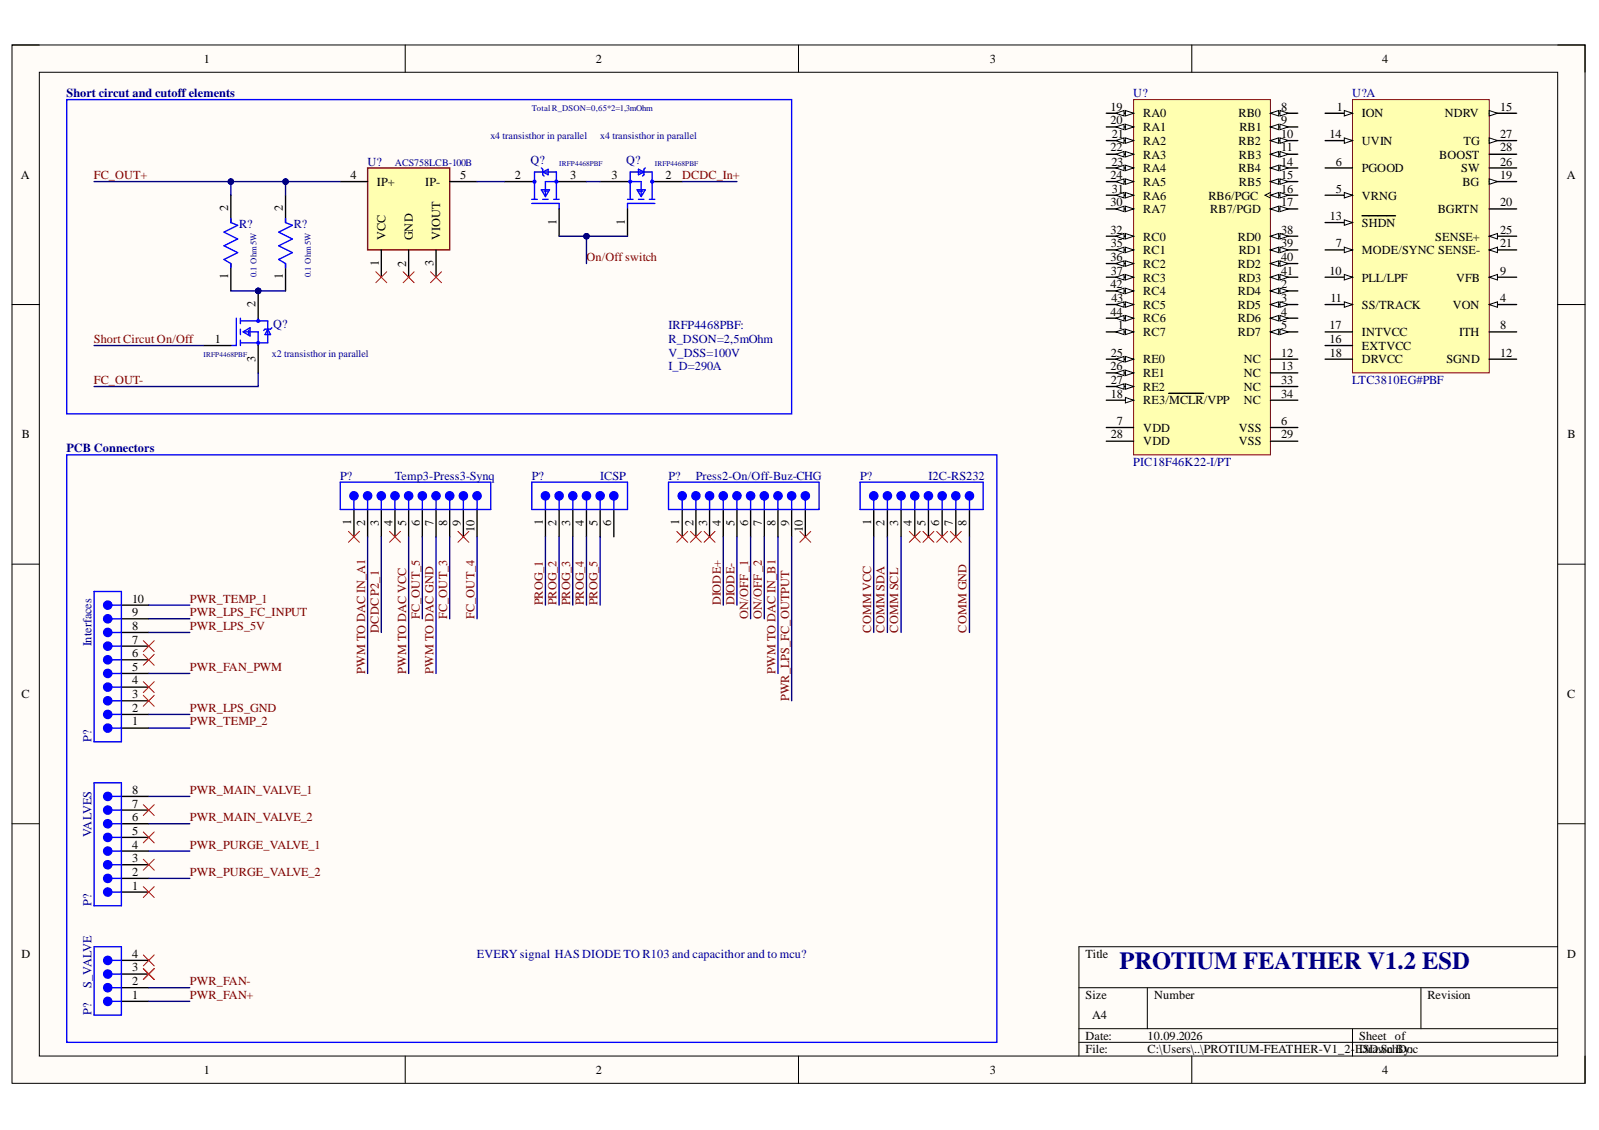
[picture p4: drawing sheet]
<svg xmlns="http://www.w3.org/2000/svg" width="297mm" height="210mm" viewBox="0 0 297 210" stroke-linecap="round" stroke-linejoin="round" font-family="sans-serif">
<path d="M2.2 8.4h292.2v192.8h-292.2z" fill-rule="evenodd" fill="#fffcf8"/>
<path d="M2.2 8.4h292.2v192.8h-292.2z" fill="none" stroke="#000" stroke-width=".19"/>
<path d="M7.3 13.4h282.1v182.8h-282.1z" fill-rule="evenodd" fill="#fffcf8"/>
<g fill="none" stroke="#000" stroke-width=".19">
<path d="M2.2 8.3h5.1M7.3 13.4h282.1v182.8h-282.1zM75.3 8.3v5.1M148.3 8.3v5.1M221.4 8.4v5M289.4 8.4h5v5M2.2 56.6h5.1M289.4 56.6h5M2.2 104.8h5.1M289.4 104.8h5M2.2 153h5.1M289.4 153h5"/>
<path d="M289.4 175.9h-89v20.3M75.3 196.2v5M148.3 196.2v5M200.4 183.5h89M200.4 191.1h89M200.4 193.6h89M213.1 183.5v7.6M221.4 196.2v5M251.2 191.1v5.1M264 183.5v7.6M294.4 196.2v5"/>
</g>
<path d="M42.9 36.3v5M53 36.3v5M93.7 33.7h5.1M103.9 33.7h5M111.5 33.7h5.1M116.6 38.8v5.1M121.7 33.7h5M37.8 64.2h5.1" fill="none" stroke="#000" stroke-width=".25"/>
<g fill="none" stroke="#00f" stroke-width=".25">
<path d="M12.4 18.5h134.7v58.4h-134.7zM98.8 37.8h5.1M98.8 37h1M98.8 33.7h.5M99.3 37v-5h4.1v5M100.6 35.3h1.5l-.8 1.2zM100.6 31.2l.2 .2v1.1l.3 .2M100.8 32l1-.6v1.1zM101.1 35.5h.7M103.9 33.7h-2.6v2.6M116.6 37h1M116.6 33.7h2.5v2.6"/>
<path d="M117.1 37v-5h4v5M118.3 35.3h1.6l-.8 1.2zM118.6 37h1M118.6 35.5h.8M118.6 31.4l1 .6-1 .5zM119.9 31.2l-.3 .2v1.1l-.2 .2M120.6 37h1.1M121.1 33.7h.6M121.7 37.8h-5.1v1M42.9 40.6v.7l1.3 .6-2.6 1.2 2.6 1.3-2.6 1.3 2.6 1.2M43.9 59.1v5.1h-1M44.7 59.1v1"/>
<path d="M44.7 59.6h3.3M49.7 59.6v4.1M53 40.6v.7l1.3 .6-2.5 1.2 2.5 1.3-2.5 1.3 2.5 1.2M44.7 61.1v1.1M44.7 63.2v1M44.7 63.7h3.3M45.2 61.6l1.2-.7v1.5zM45.4 61.6h2.6v2.6M46.2 61.4v.8M49.2 62.2l.5-1.1 .6 1.1M50.5 60.9l-.2 .2h-1.1l-.2 .3"/>
<circle cx="99.3" cy="33.7" r=".25"/>
<circle cx="103.4" cy="33.7" r=".25"/>
<circle cx="117.1" cy="33.7" r=".25"/>
<circle cx="121.1" cy="33.7" r=".25"/>
</g>
<path d="M68.3 31.2h15.2v15.2h-15.2z" fill-rule="evenodd" fill="#ffffb0"/>
<path d="M68.3 31.2h15.2v15.2h-15.2z" fill="none" stroke="#800000" stroke-width=".25"/>
<path d="M63.2 33.7h5.1M83.5 33.7h5.1M70.8 46.4v5.1M75.9 46.4v5.1M81 46.4v5.1" fill="none" stroke="#000" stroke-width=".25"/>
<path d="M251.2 18.5h25.5v50.8h-25.5z" fill-rule="evenodd" fill="#ffffb0"/>
<path d="M251.2 18.5h25.5v50.8h-25.5z" fill="none" stroke="#800000" stroke-width=".19"/>
<path d="M246.2 21h5" fill="none" stroke="#000" stroke-width=".25"/>
<path d="M249.7 20.5l1.5 .5-1.5 .5z" fill="#f8fcff"/>
<path d="M249.7 20.5l1.5 .5-1.5 .5z" fill="none" stroke="#000" stroke-width=".19"/>
<path d="M276.7 56.6h5" fill="none" stroke="#000" stroke-width=".25"/>
<path d="M276.7 56.6l1.5-.5v1z" fill="#f8fcff"/>
<path d="M276.7 56.6l1.5-.5v1z" fill="none" stroke="#000" stroke-width=".19"/>
<path d="M246.2 36.3h5" fill="none" stroke="#000" stroke-width=".25"/>
<path d="M249.7 35.8l1.5 .5-1.5 .5z" fill="#f8fcff"/>
<path d="M249.7 35.8l1.5 .5-1.5 .5z" fill="none" stroke="#000" stroke-width=".19"/>
<path d="M246.2 31.2h5M246.2 46.4h5" fill="none" stroke="#000" stroke-width=".25"/>
<path d="M249.7 45.9l1.5 .5-1.5 .5z" fill="#f8fcff"/>
<path d="M249.7 45.9l1.5 .5-1.5 .5z" fill="none" stroke="#000" stroke-width=".19"/>
<path d="M276.7 51.5h5M276.7 61.7h5" fill="none" stroke="#000" stroke-width=".25"/>
<path d="M276.7 51.5l1.5-.5v1z" fill="#f8fcff"/>
<path d="M276.7 51.5l1.5-.5v1z" fill="none" stroke="#000" stroke-width=".19"/>
<path d="M246.2 51.5h5" fill="none" stroke="#000" stroke-width=".25"/>
<path d="M249.7 51l1.5 .5-1.5 .5z" fill="#f8fcff"/>
<path d="M249.7 51l1.5 .5-1.5 .5z" fill="none" stroke="#000" stroke-width=".19"/>
<path d="M246.2 56.6h5" fill="none" stroke="#000" stroke-width=".25"/>
<path d="M249.7 56.1l1.5 .5-1.5 .5z" fill="#f8fcff"/>
<path d="M249.7 56.1l1.5 .5-1.5 .5z" fill="none" stroke="#000" stroke-width=".19"/>
<path d="M246.2 41.3h5M276.7 66.7h5" fill="none" stroke="#000" stroke-width=".25"/>
<path d="M249.7 40.8l1.5 .5-1.5 .6z" fill="#f8fcff"/>
<path d="M249.7 40.8l1.5 .5-1.5 .6z" fill="none" stroke="#000" stroke-width=".19"/>
<path d="M246.2 26.1h5M253 40.1h6.2" fill="none" stroke="#000" stroke-width=".25"/>
<path d="M249.7 25.6l1.5 .5-1.5 .5z" fill="#f8fcff"/>
<path d="M249.7 25.6l1.5 .5-1.5 .5z" fill="none" stroke="#000" stroke-width=".19"/>
<path d="M276.7 21h5" fill="none" stroke="#000" stroke-width=".25"/>
<path d="M276.7 20.5l1.5 .5-1.5 .5z" fill="#f8fcff"/>
<path d="M276.7 20.5l1.5 .5-1.5 .5z" fill="none" stroke="#000" stroke-width=".19"/>
<path d="M276.7 33.7h5M246.2 64.2h5M246.2 61.7h5M246.2 66.7h5" fill="none" stroke="#000" stroke-width=".25"/>
<path d="M276.7 33.2l1.5 .5-1.5 .5z" fill="#f8fcff"/>
<path d="M276.7 33.2l1.5 .5-1.5 .5z" fill="none" stroke="#000" stroke-width=".19"/>
<path d="M276.7 38.8h5M276.7 46.4h5" fill="none" stroke="#000" stroke-width=".25"/>
<path d="M276.7 46.4l1.5-.5v1z" fill="#f8fcff"/>
<path d="M276.7 46.4l1.5-.5v1z" fill="none" stroke="#000" stroke-width=".19"/>
<path d="M276.7 43.9h5" fill="none" stroke="#000" stroke-width=".25"/>
<path d="M276.7 43.9l1.5-.5v1z" fill="#f8fcff"/>
<path d="M276.7 43.9l1.5-.5v1z" fill="none" stroke="#000" stroke-width=".19"/>
<path d="M276.7 31.2h5M276.7 26.1h5" fill="none" stroke="#000" stroke-width=".25"/>
<path d="M276.7 25.6l1.5 .5-1.5 .5z" fill="#f8fcff"/>
<path d="M276.7 25.6l1.5 .5-1.5 .5z" fill="none" stroke="#000" stroke-width=".19"/>
<path d="M276.7 28.7h5" fill="none" stroke="#000" stroke-width=".25"/>
<path d="M210.6 18.5h25.4v66h-25.4z" fill-rule="evenodd" fill="#ffffb0"/>
<path d="M210.6 18.5h25.4v66h-25.4z" fill="none" stroke="#800000" stroke-width=".19"/>
<path d="M205.5 61.7h5.1" fill="none" stroke="#000" stroke-width=".25"/>
<path d="M209.1 61.1l1.5 .6-1.5 .5z" fill="#f8fcff"/>
<path d="M209.1 61.1l1.5 .6-1.5 .5z" fill="none" stroke="#000" stroke-width=".19"/>
<path d="M207.3 61.7l1.5-.6v1.1z" fill="#f8fcff"/>
<path d="M207.3 61.7l1.5-.6v1.1z" fill="none" stroke="#000" stroke-width=".19"/>
<path d="M236 54h5.1" fill="none" stroke="#000" stroke-width=".25"/>
<path d="M236 54l1.5-.5v1z" fill="#f8fcff"/>
<path d="M236 54l1.5-.5v1z" fill="none" stroke="#000" stroke-width=".19"/>
<path d="M237.8 53.5l1.5 .5-1.5 .5z" fill="#f8fcff"/>
<path d="M237.8 53.5l1.5 .5-1.5 .5z" fill="none" stroke="#000" stroke-width=".19"/>
<path d="M236 56.6h5.1M236 59.1h5.1M236 61.7h5.1" fill="none" stroke="#000" stroke-width=".25"/>
<path d="M236 61.7l1.5-.6v1.1z" fill="#f8fcff"/>
<path d="M236 61.7l1.5-.6v1.1z" fill="none" stroke="#000" stroke-width=".19"/>
<path d="M237.8 61.1l1.5 .6-1.5 .5z" fill="#f8fcff"/>
<path d="M237.8 61.1l1.5 .6-1.5 .5z" fill="none" stroke="#000" stroke-width=".19"/>
<path d="M236 21h5.1M236 23.6h5.1M205.5 79.4h5.1M236 79.4h5.1" fill="none" stroke="#000" stroke-width=".25"/>
<path d="M236 23.6l1.5-.5v1z" fill="#f8fcff"/>
<path d="M236 23.6l1.5-.5v1z" fill="none" stroke="#000" stroke-width=".19"/>
<path d="M237.8 23.1l1.5 .5-1.5 .5z" fill="#f8fcff"/>
<path d="M237.8 23.1l1.5 .5-1.5 .5z" fill="none" stroke="#000" stroke-width=".19"/>
<path d="M236 26.1h5.1" fill="none" stroke="#000" stroke-width=".25"/>
<path d="M236 26.1l1.5-.5v1z" fill="#f8fcff"/>
<path d="M236 26.1l1.5-.5v1z" fill="none" stroke="#000" stroke-width=".19"/>
<path d="M237.8 25.6l1.5 .5-1.5 .5z" fill="#f8fcff"/>
<path d="M237.8 25.6l1.5 .5-1.5 .5z" fill="none" stroke="#000" stroke-width=".19"/>
<path d="M236 28.7h5.1" fill="none" stroke="#000" stroke-width=".25"/>
<path d="M236 28.7l1.5-.6v1.1z" fill="#f8fcff"/>
<path d="M236 28.7l1.5-.6v1.1z" fill="none" stroke="#000" stroke-width=".19"/>
<path d="M237.8 28.1l1.5 .6-1.5 .5z" fill="#f8fcff"/>
<path d="M237.8 28.1l1.5 .6-1.5 .5z" fill="none" stroke="#000" stroke-width=".19"/>
<path d="M236 31.2h5.1M236 66.7h5.1M236 69.3h5.1" fill="none" stroke="#000" stroke-width=".25"/>
<path d="M236 31.2l1.5-.5v1z" fill="#f8fcff"/>
<path d="M236 31.2l1.5-.5v1z" fill="none" stroke="#000" stroke-width=".19"/>
<path d="M237.8 30.7l1.5 .5-1.5 .5z" fill="#f8fcff"/>
<path d="M237.8 30.7l1.5 .5-1.5 .5z" fill="none" stroke="#000" stroke-width=".19"/>
<path d="M236 33.7h5.1" fill="none" stroke="#000" stroke-width=".25"/>
<path d="M236 33.7l1.5-.5v1z" fill="#f8fcff"/>
<path d="M236 33.7l1.5-.5v1z" fill="none" stroke="#000" stroke-width=".19"/>
<path d="M237.8 33.2l1.5 .5-1.5 .5z" fill="#f8fcff"/>
<path d="M237.8 33.2l1.5 .5-1.5 .5z" fill="none" stroke="#000" stroke-width=".19"/>
<path d="M236 36.3h5.1" fill="none" stroke="#000" stroke-width=".25"/>
<path d="M236 36.3l1.5-.5v1z" fill="#f8fcff"/>
<path d="M236 36.3l1.5-.5v1z" fill="none" stroke="#000" stroke-width=".19"/>
<path d="M237.8 35.8l1.5 .5-1.5 .5z" fill="#f8fcff"/>
<path d="M236 35.8l-1 .5 1 .5M237.8 35.8l1.5 .5-1.5 .5z" fill="none" stroke="#000" stroke-width=".19"/>
<path d="M236 38.8h5.1" fill="none" stroke="#000" stroke-width=".25"/>
<path d="M236 38.8l1.5-.5v1z" fill="#f8fcff"/>
<path d="M236 38.8l1.5-.5v1z" fill="none" stroke="#000" stroke-width=".19"/>
<path d="M237.8 38.3l1.5 .5-1.5 .5z" fill="#f8fcff"/>
<path d="M237.8 38.3l1.5 .5-1.5 .5z" fill="none" stroke="#000" stroke-width=".19"/>
<path d="M205.5 74.3h5.1" fill="none" stroke="#000" stroke-width=".25"/>
<path d="M209.1 73.8l1.5 .5-1.5 .6z" fill="#f8fcff"/>
<path d="M209.1 73.8l1.5 .5-1.5 .6z" fill="none" stroke="#000" stroke-width=".19"/>
<path d="M205.5 21h5.1M217.1 73.1h6.5" fill="none" stroke="#000" stroke-width=".25"/>
<path d="M209.1 20.5l1.5 .5-1.5 .5z" fill="#f8fcff"/>
<path d="M209.1 20.5l1.5 .5-1.5 .5z" fill="none" stroke="#000" stroke-width=".19"/>
<path d="M207.3 21l1.5-.5v1z" fill="#f8fcff"/>
<path d="M207.3 21l1.5-.5v1z" fill="none" stroke="#000" stroke-width=".19"/>
<path d="M205.5 23.6h5.1" fill="none" stroke="#000" stroke-width=".25"/>
<path d="M209.1 23.1l1.5 .5-1.5 .5z" fill="#f8fcff"/>
<path d="M209.1 23.1l1.5 .5-1.5 .5z" fill="none" stroke="#000" stroke-width=".19"/>
<path d="M207.3 23.6l1.5-.5v1z" fill="#f8fcff"/>
<path d="M207.3 23.6l1.5-.5v1z" fill="none" stroke="#000" stroke-width=".19"/>
<path d="M205.5 26.1h5.1" fill="none" stroke="#000" stroke-width=".25"/>
<path d="M209.1 25.6l1.5 .5-1.5 .5z" fill="#f8fcff"/>
<path d="M209.1 25.6l1.5 .5-1.5 .5z" fill="none" stroke="#000" stroke-width=".19"/>
<path d="M207.3 26.1l1.5-.5v1z" fill="#f8fcff"/>
<path d="M207.3 26.1l1.5-.5v1z" fill="none" stroke="#000" stroke-width=".19"/>
<path d="M205.5 28.7h5.1" fill="none" stroke="#000" stroke-width=".25"/>
<path d="M209.1 28.1l1.5 .6-1.5 .5z" fill="#f8fcff"/>
<path d="M209.1 28.1l1.5 .6-1.5 .5z" fill="none" stroke="#000" stroke-width=".19"/>
<path d="M207.3 28.7l1.5-.6v1.1z" fill="#f8fcff"/>
<path d="M207.3 28.7l1.5-.6v1.1z" fill="none" stroke="#000" stroke-width=".19"/>
<path d="M205.5 31.2h5.1" fill="none" stroke="#000" stroke-width=".25"/>
<path d="M209.1 30.7l1.5 .5-1.5 .5z" fill="#f8fcff"/>
<path d="M209.1 30.7l1.5 .5-1.5 .5z" fill="none" stroke="#000" stroke-width=".19"/>
<path d="M207.3 31.2l1.5-.5v1z" fill="#f8fcff"/>
<path d="M207.3 31.2l1.5-.5v1z" fill="none" stroke="#000" stroke-width=".19"/>
<path d="M205.5 33.7h5.1" fill="none" stroke="#000" stroke-width=".25"/>
<path d="M209.1 33.2l1.5 .5-1.5 .5z" fill="#f8fcff"/>
<path d="M209.1 33.2l1.5 .5-1.5 .5z" fill="none" stroke="#000" stroke-width=".19"/>
<path d="M207.3 33.7l1.5-.5v1z" fill="#f8fcff"/>
<path d="M207.3 33.7l1.5-.5v1z" fill="none" stroke="#000" stroke-width=".19"/>
<path d="M205.5 66.7h5.1" fill="none" stroke="#000" stroke-width=".25"/>
<path d="M209.1 66.2l1.5 .5-1.5 .5z" fill="#f8fcff"/>
<path d="M209.1 66.2l1.5 .5-1.5 .5z" fill="none" stroke="#000" stroke-width=".19"/>
<path d="M207.3 66.7l1.5-.5v1z" fill="#f8fcff"/>
<path d="M207.3 66.7l1.5-.5v1z" fill="none" stroke="#000" stroke-width=".19"/>
<path d="M205.5 69.3h5.1" fill="none" stroke="#000" stroke-width=".25"/>
<path d="M209.1 68.8l1.5 .5-1.5 .5z" fill="#f8fcff"/>
<path d="M209.1 68.8l1.5 .5-1.5 .5z" fill="none" stroke="#000" stroke-width=".19"/>
<path d="M207.3 69.3l1.5-.5v1z" fill="#f8fcff"/>
<path d="M207.3 69.3l1.5-.5v1z" fill="none" stroke="#000" stroke-width=".19"/>
<path d="M205.5 71.8h5.1" fill="none" stroke="#000" stroke-width=".25"/>
<path d="M209.1 71.3l1.5 .5-1.5 .5z" fill="#f8fcff"/>
<path d="M209.1 71.3l1.5 .5-1.5 .5z" fill="none" stroke="#000" stroke-width=".19"/>
<path d="M207.3 71.8l1.5-.5v1z" fill="#f8fcff"/>
<path d="M207.3 71.8l1.5-.5v1z" fill="none" stroke="#000" stroke-width=".19"/>
<path d="M205.5 38.8h5.1M205.5 82h5.1M236 82h5.1" fill="none" stroke="#000" stroke-width=".25"/>
<path d="M209.1 38.3l1.5 .5-1.5 .5z" fill="#f8fcff"/>
<path d="M209.1 38.3l1.5 .5-1.5 .5z" fill="none" stroke="#000" stroke-width=".19"/>
<path d="M207.3 38.8l1.5-.5v1z" fill="#f8fcff"/>
<path d="M207.3 38.8l1.5-.5v1z" fill="none" stroke="#000" stroke-width=".19"/>
<path d="M205.5 36.3h5.1" fill="none" stroke="#000" stroke-width=".25"/>
<path d="M209.1 35.8l1.5 .5-1.5 .5z" fill="#f8fcff"/>
<path d="M209.1 35.8l1.5 .5-1.5 .5z" fill="none" stroke="#000" stroke-width=".19"/>
<path d="M207.3 36.3l1.5-.5v1z" fill="#f8fcff"/>
<path d="M207.3 36.3l1.5-.5v1z" fill="none" stroke="#000" stroke-width=".19"/>
<path d="M205.5 43.9h5.1" fill="none" stroke="#000" stroke-width=".25"/>
<path d="M209.1 43.4l1.5 .5-1.5 .5z" fill="#f8fcff"/>
<path d="M209.1 43.4l1.5 .5-1.5 .5z" fill="none" stroke="#000" stroke-width=".19"/>
<path d="M207.3 43.9l1.5-.5v1z" fill="#f8fcff"/>
<path d="M207.3 43.9l1.5-.5v1z" fill="none" stroke="#000" stroke-width=".19"/>
<path d="M205.5 46.4h5.1M236 71.8h5.1M236 74.3h5.1" fill="none" stroke="#000" stroke-width=".25"/>
<path d="M209.1 45.9l1.5 .5-1.5 .5z" fill="#f8fcff"/>
<path d="M209.1 45.9l1.5 .5-1.5 .5z" fill="none" stroke="#000" stroke-width=".19"/>
<path d="M207.3 46.4l1.5-.5v1z" fill="#f8fcff"/>
<path d="M207.3 46.4l1.5-.5v1z" fill="none" stroke="#000" stroke-width=".19"/>
<path d="M205.5 49h5.1" fill="none" stroke="#000" stroke-width=".25"/>
<path d="M209.1 48.5l1.5 .5-1.5 .5z" fill="#f8fcff"/>
<path d="M209.1 48.5l1.5 .5-1.5 .5z" fill="none" stroke="#000" stroke-width=".19"/>
<path d="M207.3 49l1.5-.5v1z" fill="#f8fcff"/>
<path d="M207.3 49l1.5-.5v1z" fill="none" stroke="#000" stroke-width=".19"/>
<path d="M205.5 51.5h5.1" fill="none" stroke="#000" stroke-width=".25"/>
<path d="M209.1 51l1.5 .5-1.5 .5z" fill="#f8fcff"/>
<path d="M209.1 51l1.5 .5-1.5 .5z" fill="none" stroke="#000" stroke-width=".19"/>
<path d="M207.3 51.5l1.5-.5v1z" fill="#f8fcff"/>
<path d="M207.3 51.5l1.5-.5v1z" fill="none" stroke="#000" stroke-width=".19"/>
<path d="M236 43.9h5.1" fill="none" stroke="#000" stroke-width=".25"/>
<path d="M236 43.9l1.5-.5v1z" fill="#f8fcff"/>
<path d="M236 43.9l1.5-.5v1z" fill="none" stroke="#000" stroke-width=".19"/>
<path d="M237.8 43.4l1.5 .5-1.5 .5z" fill="#f8fcff"/>
<path d="M237.8 43.4l1.5 .5-1.5 .5z" fill="none" stroke="#000" stroke-width=".19"/>
<path d="M236 46.4h5.1" fill="none" stroke="#000" stroke-width=".25"/>
<path d="M236 46.4l1.5-.5v1z" fill="#f8fcff"/>
<path d="M236 46.4l1.5-.5v1z" fill="none" stroke="#000" stroke-width=".19"/>
<path d="M237.8 45.9l1.5 .5-1.5 .5z" fill="#f8fcff"/>
<path d="M237.8 45.9l1.5 .5-1.5 .5z" fill="none" stroke="#000" stroke-width=".19"/>
<path d="M236 49h5.1" fill="none" stroke="#000" stroke-width=".25"/>
<path d="M236 49l1.5-.5v1z" fill="#f8fcff"/>
<path d="M236 49l1.5-.5v1z" fill="none" stroke="#000" stroke-width=".19"/>
<path d="M237.8 48.5l1.5 .5-1.5 .5z" fill="#f8fcff"/>
<path d="M237.8 48.5l1.5 .5-1.5 .5z" fill="none" stroke="#000" stroke-width=".19"/>
<path d="M236 51.5h5.1" fill="none" stroke="#000" stroke-width=".25"/>
<path d="M236 51.5l1.5-.5v1z" fill="#f8fcff"/>
<path d="M236 51.5l1.5-.5v1z" fill="none" stroke="#000" stroke-width=".19"/>
<path d="M237.8 51l1.5 .5-1.5 .5z" fill="#f8fcff"/>
<path d="M237.8 51l1.5 .5-1.5 .5z" fill="none" stroke="#000" stroke-width=".19"/>
<path d="M205.5 54h5.1" fill="none" stroke="#000" stroke-width=".25"/>
<path d="M209.1 53.5l1.5 .5-1.5 .5z" fill="#f8fcff"/>
<path d="M209.1 53.5l1.5 .5-1.5 .5z" fill="none" stroke="#000" stroke-width=".19"/>
<path d="M207.3 54l1.5-.5v1z" fill="#f8fcff"/>
<path d="M207.3 54l1.5-.5v1z" fill="none" stroke="#000" stroke-width=".19"/>
<path d="M205.5 56.6h5.1" fill="none" stroke="#000" stroke-width=".25"/>
<path d="M209.1 56.1l1.5 .5-1.5 .5z" fill="#f8fcff"/>
<path d="M209.1 56.1l1.5 .5-1.5 .5z" fill="none" stroke="#000" stroke-width=".19"/>
<path d="M207.3 56.6l1.5-.5v1z" fill="#f8fcff"/>
<path d="M207.3 56.6l1.5-.5v1z" fill="none" stroke="#000" stroke-width=".19"/>
<path d="M205.5 59.1h5.1" fill="none" stroke="#000" stroke-width=".25"/>
<path d="M209.1 58.6l1.5 .5-1.5 .5z" fill="#f8fcff"/>
<path d="M209.1 58.6l1.5 .5-1.5 .5z" fill="none" stroke="#000" stroke-width=".19"/>
<path d="M207.3 59.1l1.5-.5v1z" fill="#f8fcff"/>
<path d="M207.3 59.1l1.5-.5v1z" fill="none" stroke="#000" stroke-width=".19"/>
<path d="M126.7 94.6v5.1" fill="none" stroke="#000" stroke-width=".25"/>
<circle cx="129.3" cy="92.1" r=".76" fill="#00f"/>
<g fill="none" stroke="#00f" stroke-width=".25">
<path d="M126.7 92.9v1.7"/>
<circle cx="129.3" cy="92.1" r=".76"/>
</g>
<circle cx="131.8" cy="92.1" r=".76" fill="#00f"/>
<circle cx="131.8" cy="92.1" r=".76" fill="none" stroke="#00f" stroke-width=".25"/>
<circle cx="134.4" cy="92.1" r=".76" fill="#00f"/>
<circle cx="134.4" cy="92.1" r=".76" fill="none" stroke="#00f" stroke-width=".25"/>
<circle cx="136.9" cy="92.1" r=".76" fill="#00f"/>
<circle cx="136.9" cy="92.1" r=".76" fill="none" stroke="#00f" stroke-width=".25"/>
<circle cx="139.4" cy="92.1" r=".76" fill="#00f"/>
<g fill="none" stroke="#00f" stroke-width=".25">
<path d="M142 92.9v1.7"/>
<circle cx="139.4" cy="92.1" r=".76"/>
</g>
<path d="M142 94.6v5.1" fill="none" stroke="#000" stroke-width=".25"/>
<circle cx="142" cy="92.1" r=".76" fill="#00f"/>
<circle cx="142" cy="92.1" r=".76" fill="none" stroke="#00f" stroke-width=".25"/>
<circle cx="144.5" cy="92.1" r=".76" fill="#00f"/>
<circle cx="144.5" cy="92.1" r=".76" fill="none" stroke="#00f" stroke-width=".25"/>
<circle cx="147.1" cy="92.1" r=".76" fill="#00f"/>
<g fill="none" stroke="#00f" stroke-width=".25">
<path d="M149.6 92.9v1.7"/>
<circle cx="147.1" cy="92.1" r=".76"/>
</g>
<path d="M149.6 94.6v5.1" fill="none" stroke="#000" stroke-width=".25"/>
<circle cx="149.6" cy="92.1" r=".76" fill="#00f"/>
<g fill="none" stroke="#00f" stroke-width=".25">
<path d="M124.2 89.6h27.9v5h-27.9z"/>
<circle cx="149.6" cy="92.1" r=".76"/>
</g>
<circle cx="126.7" cy="92.1" r=".76" fill="#00f"/>
<circle cx="126.7" cy="92.1" r=".76" fill="none" stroke="#00f" stroke-width=".25"/>
<path d="M65.8 94.6v5.1" fill="none" stroke="#000" stroke-width=".25"/>
<circle cx="68.3" cy="92.1" r=".76" fill="#00f"/>
<g fill="none" stroke="#00f" stroke-width=".25">
<path d="M65.8 92.9v1.7"/>
<circle cx="68.3" cy="92.1" r=".76"/>
</g>
<circle cx="70.8" cy="92.1" r=".76" fill="#00f"/>
<g fill="none" stroke="#00f" stroke-width=".25">
<path d="M73.4 92.9v1.7"/>
<circle cx="70.8" cy="92.1" r=".76"/>
</g>
<path d="M73.4 94.6v5.1" fill="none" stroke="#000" stroke-width=".25"/>
<circle cx="73.4" cy="92.1" r=".76" fill="#00f"/>
<circle cx="73.4" cy="92.1" r=".76" fill="none" stroke="#00f" stroke-width=".25"/>
<circle cx="75.9" cy="92.1" r=".76" fill="#00f"/>
<circle cx="75.9" cy="92.1" r=".76" fill="none" stroke="#00f" stroke-width=".25"/>
<circle cx="78.5" cy="92.1" r=".76" fill="#00f"/>
<g fill="none" stroke="#00f" stroke-width=".25">
<path d="M81 92.9v1.7"/>
<circle cx="78.5" cy="92.1" r=".76"/>
</g>
<path d="M81 94.6v5.1" fill="none" stroke="#000" stroke-width=".25"/>
<circle cx="81" cy="92.1" r=".76" fill="#00f"/>
<circle cx="81" cy="92.1" r=".76" fill="none" stroke="#00f" stroke-width=".25"/>
<circle cx="83.5" cy="92.1" r=".76" fill="#00f"/>
<circle cx="83.5" cy="92.1" r=".76" fill="none" stroke="#00f" stroke-width=".25"/>
<circle cx="86.1" cy="92.1" r=".76" fill="#00f"/>
<g fill="none" stroke="#00f" stroke-width=".25">
<path d="M88.6 92.9v1.7"/>
<circle cx="86.1" cy="92.1" r=".76"/>
</g>
<path d="M88.6 94.6v5.1" fill="none" stroke="#000" stroke-width=".25"/>
<circle cx="88.6" cy="92.1" r=".76" fill="#00f"/>
<g fill="none" stroke="#00f" stroke-width=".25">
<path d="M63.2 89.6h28v5h-28z"/>
<circle cx="88.6" cy="92.1" r=".76"/>
</g>
<circle cx="65.8" cy="92.1" r=".76" fill="#00f"/>
<g fill="none" stroke="#00f" stroke-width=".25">
<path d="M159.8 89.6h22.8v5h-22.8zM162.3 92.9v1.7"/>
<circle cx="65.8" cy="92.1" r=".76"/>
</g>
<path d="M69.8 50.5l2 2M71.8 50.5l-2 2M74.9 50.5l2 2M76.9 50.5l-2 2M80 50.5l2 2M82 50.5l-2 2" fill="none" stroke="#f00" stroke-width=".19"/>
<path d="M162.3 94.6v5.1" fill="none" stroke="#000" stroke-width=".25"/>
<circle cx="164.8" cy="92.1" r=".76" fill="#00f"/>
<circle cx="164.8" cy="92.1" r=".76" fill="none" stroke="#00f" stroke-width=".25"/>
<circle cx="167.4" cy="92.1" r=".76" fill="#00f"/>
<circle cx="167.4" cy="92.1" r=".76" fill="none" stroke="#00f" stroke-width=".25"/>
<circle cx="169.9" cy="92.1" r=".76" fill="#00f"/>
<circle cx="169.9" cy="92.1" r=".76" fill="none" stroke="#00f" stroke-width=".25"/>
<circle cx="172.5" cy="92.1" r=".76" fill="#00f"/>
<circle cx="172.5" cy="92.1" r=".76" fill="none" stroke="#00f" stroke-width=".25"/>
<circle cx="175" cy="92.1" r=".76" fill="#00f"/>
<circle cx="175" cy="92.1" r=".76" fill="none" stroke="#00f" stroke-width=".25"/>
<circle cx="177.6" cy="92.1" r=".76" fill="#00f"/>
<circle cx="177.6" cy="92.1" r=".76" fill="none" stroke="#00f" stroke-width=".25"/>
<circle cx="180.1" cy="92.1" r=".76" fill="#00f"/>
<circle cx="180.1" cy="92.1" r=".76" fill="none" stroke="#00f" stroke-width=".25"/>
<circle cx="162.3" cy="92.1" r=".76" fill="#00f"/>
<g fill="none" stroke="#00f" stroke-width=".25">
<path d="M98.8 89.6h17.8v5h-17.8zM101.3 92.9v1.7"/>
<circle cx="162.3" cy="92.1" r=".76"/>
</g>
<path d="M101.3 94.6v5.1" fill="none" stroke="#000" stroke-width=".25"/>
<circle cx="103.9" cy="92.1" r=".76" fill="#00f"/>
<circle cx="103.9" cy="92.1" r=".76" fill="none" stroke="#00f" stroke-width=".25"/>
<circle cx="106.4" cy="92.1" r=".76" fill="#00f"/>
<circle cx="106.4" cy="92.1" r=".76" fill="none" stroke="#00f" stroke-width=".25"/>
<circle cx="108.9" cy="92.1" r=".76" fill="#00f"/>
<circle cx="108.9" cy="92.1" r=".76" fill="none" stroke="#00f" stroke-width=".25"/>
<circle cx="111.5" cy="92.1" r=".76" fill="#00f"/>
<circle cx="111.5" cy="92.1" r=".76" fill="none" stroke="#00f" stroke-width=".25"/>
<circle cx="114" cy="92.1" r=".76" fill="#00f"/>
<circle cx="114" cy="92.1" r=".76" fill="none" stroke="#00f" stroke-width=".25"/>
<circle cx="101.3" cy="92.1" r=".76" fill="#00f"/>
<g fill="none" stroke="#00f" stroke-width=".25">
<path d="M20.8 132.7h1.8"/>
<circle cx="101.3" cy="92.1" r=".76"/>
</g>
<path d="M22.6 132.7h5M22.6 135.2h5" fill="none" stroke="#000" stroke-width=".25"/>
<circle cx="20" cy="132.7" r=".76" fill="#00f"/>
<g fill="none" stroke="#00f" stroke-width=".25">
<path d="M20.8 135.2h1.8M20.8 130.2h1.8"/>
<circle cx="20" cy="132.7" r=".76"/>
</g>
<path d="M22.6 130.2h5" fill="none" stroke="#000" stroke-width=".25"/>
<circle cx="20" cy="130.2" r=".76" fill="#00f"/>
<g fill="none" stroke="#00f" stroke-width=".25">
<path d="M20.8 127.6h1.8"/>
<circle cx="20" cy="130.2" r=".76"/>
</g>
<path d="M22.6 127.6h5" fill="none" stroke="#000" stroke-width=".25"/>
<circle cx="20" cy="127.6" r=".76" fill="#00f"/>
<g fill="none" stroke="#00f" stroke-width=".25">
<path d="M20.8 125.1h1.8"/>
<circle cx="20" cy="127.6" r=".76"/>
</g>
<path d="M22.6 125.1h5" fill="none" stroke="#000" stroke-width=".25"/>
<circle cx="20" cy="125.1" r=".76" fill="#00f"/>
<g fill="none" stroke="#00f" stroke-width=".25">
<path d="M20.8 122.6h1.8"/>
<circle cx="20" cy="125.1" r=".76"/>
</g>
<path d="M22.6 122.6h5" fill="none" stroke="#000" stroke-width=".25"/>
<circle cx="20" cy="122.6" r=".76" fill="#00f"/>
<g fill="none" stroke="#00f" stroke-width=".25">
<path d="M20.8 120h1.8"/>
<circle cx="20" cy="122.6" r=".76"/>
</g>
<path d="M22.6 120h5" fill="none" stroke="#000" stroke-width=".25"/>
<circle cx="20" cy="120" r=".76" fill="#00f"/>
<g fill="none" stroke="#00f" stroke-width=".25">
<path d="M20.8 117.5h1.8"/>
<circle cx="20" cy="120" r=".76"/>
</g>
<path d="M22.6 117.5h5" fill="none" stroke="#000" stroke-width=".25"/>
<circle cx="20" cy="117.5" r=".76" fill="#00f"/>
<g fill="none" stroke="#00f" stroke-width=".25">
<path d="M20.8 114.9h1.8"/>
<circle cx="20" cy="117.5" r=".76"/>
</g>
<path d="M22.6 114.9h5" fill="none" stroke="#000" stroke-width=".25"/>
<circle cx="20" cy="114.9" r=".76" fill="#00f"/>
<g fill="none" stroke="#00f" stroke-width=".25">
<path d="M20.8 112.4h1.8"/>
<circle cx="20" cy="114.9" r=".76"/>
</g>
<path d="M22.6 112.4h5" fill="none" stroke="#000" stroke-width=".25"/>
<circle cx="20" cy="112.4" r=".76" fill="#00f"/>
<g fill="none" stroke="#00f" stroke-width=".25">
<path d="M17.5 109.9h5.1v27.9h-5.1z"/>
<circle cx="20" cy="112.4" r=".76"/>
</g>
<circle cx="20" cy="135.2" r=".76" fill="#00f"/>
<g fill="none" stroke="#00f" stroke-width=".25">
<path d="M17.5 145.4h5.1v22.8h-5.1zM20.8 158.1h1.8M20.8 155.6h1.8M20.8 153h1.8M20.8 150.5h1.8M20.8 147.9h1.8M20.8 165.7h1.8M20.8 163.2h1.8M20.8 160.6h1.8"/>
<circle cx="20" cy="135.2" r=".76"/>
</g>
<path d="M22.6 158.1h5M22.6 155.6h5M22.6 153h5M22.6 150.5h5M22.6 147.9h5M22.6 165.7h5M22.6 163.2h5M22.6 160.6h5" fill="none" stroke="#000" stroke-width=".25"/>
<circle cx="20" cy="163.2" r=".76" fill="#00f"/>
<circle cx="20" cy="163.2" r=".76" fill="none" stroke="#00f" stroke-width=".25"/>
<circle cx="20" cy="160.6" r=".76" fill="#00f"/>
<circle cx="20" cy="160.6" r=".76" fill="none" stroke="#00f" stroke-width=".25"/>
<circle cx="20" cy="158.1" r=".76" fill="#00f"/>
<circle cx="20" cy="158.1" r=".76" fill="none" stroke="#00f" stroke-width=".25"/>
<circle cx="20" cy="155.6" r=".76" fill="#00f"/>
<circle cx="20" cy="155.6" r=".76" fill="none" stroke="#00f" stroke-width=".25"/>
<circle cx="20" cy="153" r=".76" fill="#00f"/>
<circle cx="20" cy="153" r=".76" fill="none" stroke="#00f" stroke-width=".25"/>
<circle cx="20" cy="150.5" r=".76" fill="#00f"/>
<circle cx="20" cy="150.5" r=".76" fill="none" stroke="#00f" stroke-width=".25"/>
<circle cx="20" cy="147.9" r=".76" fill="#00f"/>
<circle cx="20" cy="147.9" r=".76" fill="none" stroke="#00f" stroke-width=".25"/>
<circle cx="20" cy="165.7" r=".76" fill="#00f"/>
<g fill="none" stroke="#00f" stroke-width=".25">
<path d="M17.5 175.9h5.1v12.7h-5.1zM20.8 178.4h1.8M20.8 186h1.8M20.8 183.5h1.8M20.8 180.9h1.8"/>
<circle cx="20" cy="165.7" r=".76"/>
</g>
<path d="M22.6 178.4h5M22.6 186h5M22.6 183.5h5M22.6 180.9h5" fill="none" stroke="#000" stroke-width=".25"/>
<circle cx="20" cy="183.5" r=".76" fill="#00f"/>
<circle cx="20" cy="183.5" r=".76" fill="none" stroke="#00f" stroke-width=".25"/>
<circle cx="20" cy="180.9" r=".76" fill="#00f"/>
<circle cx="20" cy="180.9" r=".76" fill="none" stroke="#00f" stroke-width=".25"/>
<circle cx="20" cy="178.4" r=".76" fill="#00f"/>
<circle cx="20" cy="178.4" r=".76" fill="none" stroke="#00f" stroke-width=".25"/>
<circle cx="20" cy="186" r=".76" fill="#00f"/>
<g fill="none" stroke="#00f" stroke-width=".25">
<path d="M12.4 84.5h172.8v109.1h-172.8z"/>
<circle cx="20" cy="186" r=".76"/>
</g>
<g fill="none" stroke="#f00" stroke-width=".19">
<path d="M64.7 98.7l2.1 2M66.8 98.7l-2.1 2M72.4 98.7l2 2M74.4 98.7l-2 2M85.1 98.7l2 2M87.1 98.7l-2 2M125.7 98.7l2 2M127.7 98.7l-2 2M128.3 98.7l2 2M130.3 98.7l-2 2M130.8 98.7l2 2M132.8 98.7l-2 2"/>
<path d="M148.6 98.7l2 2M150.6 98.7l-2 2M168.9 98.7l2 2M170.9 98.7l-2 2M171.5 98.7l2 2M173.5 98.7l-2 2M174 98.7l2 2M176 98.7l-2 2M176.5 98.7l2.1 2M178.6 98.7l-2.1 2M26.6 119l2.1 2M28.7 119l-2.1 2"/>
<path d="M26.6 121.5l2.1 2.1M26.6 126.6l2.1 2M26.6 129.2l2.1 2M28.7 121.5l-2.1 2.1M28.7 126.6l-2.1 2M28.7 129.2l-2.1 2M26.6 149.5l2.1 2M26.6 154.5l2.1 2.1M26.6 159.6l2.1 2M28.7 149.5l-2.1 2M28.7 154.5l-2.1 2.1M28.7 159.6l-2.1 2"/>
<path d="M26.6 164.7l2.1 2M26.6 177.4l2.1 2M26.6 179.9l2.1 2.1M28.7 164.7l-2.1 2M28.7 177.4l-2.1 2M28.7 179.9l-2.1 2.1"/>
</g>
<path d="M42.9 33.7v2.6" fill="none" stroke="#000080" stroke-width=".25"/>
<circle cx="42.9" cy="33.7" r=".51" fill="#000080"/>
<circle cx="42.9" cy="33.7" r=".51" fill="none" stroke="#000080" stroke-width=".19"/>
<path d="M63.2 33.7h-10.2v2.6" fill="none" stroke="#000080" stroke-width=".25"/>
<circle cx="53" cy="33.7" r=".51" fill="#000080"/>
<circle cx="53" cy="33.7" r=".51" fill="none" stroke="#000080" stroke-width=".19"/>
<path d="M108.9 33.7h2.6M126.7 33.7h10.2M42.9 54h10.1M103.9 43.9h12.7M48 69.3v2.5h-30.5" fill="none" stroke="#000080" stroke-width=".25"/>
<circle cx="108.9" cy="43.9" r=".51" fill="#000080"/>
<circle cx="108.9" cy="43.9" r=".51" fill="none" stroke="#000080" stroke-width=".19"/>
<path d="M108.9 43.9v5.1" fill="none" stroke="#000080" stroke-width=".25"/>
<circle cx="108.9" cy="43.9" r=".51" fill="#000080"/>
<circle cx="108.9" cy="43.9" r=".51" fill="none" stroke="#000080" stroke-width=".19"/>
<path d="M17.5 33.7h35.5M88.6 33.7h5.1M17.5 64.2h20.3" fill="none" stroke="#000080" stroke-width=".25"/>
<circle cx="53" cy="33.7" r=".51" fill="#000080"/>
<circle cx="53" cy="33.7" r=".51" fill="none" stroke="#000080" stroke-width=".19"/>
<circle cx="42.9" cy="33.7" r=".51" fill="#000080"/>
<circle cx="42.9" cy="33.7" r=".51" fill="none" stroke="#000080" stroke-width=".19"/>
<g fill="none" stroke="#000080" stroke-width=".25">
<path d="M68.3 99.7v25.4M70.8 99.7v17.8M75.9 99.7v25.4M78.5 99.7v15.2M81 99.7v25.4M83.5 99.7v15.2M88.6 99.7v15.2M101.3 99.7v12.7M103.9 99.7v12.7M106.4 99.7v12.7M108.9 99.7v12.7M111.5 99.7v12.7"/>
<path d="M134.4 99.7v12.7M136.9 99.7v12.7M139.4 99.7v15.2M142 99.7v15.2M144.5 99.7v25.4M147.1 99.7v30.5M162.3 99.7v17.8M164.8 99.7v17.8M167.4 99.7v17.8M180.1 99.7v17.8M27.6 112.4h7.7M27.6 114.9h7.7"/>
<path d="M27.6 117.5h7.7M27.6 125.1h7.7M27.6 132.7h7.7M27.6 135.2h7.7M27.6 147.9h7.7M27.6 153h7.7M27.6 158.1h7.7M27.6 163.2h7.7M27.6 183.5h7.7M27.6 186h7.7"/>
</g>
<g font-size="6.4">
<text x="103" y="42.5">PIQ?01</text>
<text x="47.3" y="67.9">PIQ?03</text>
</g>
<g font-size="6" fill="#00f">
<text x="42" y="52.5">PIR?01</text>
<text x="52.2" y="52.5">PIR?01</text>
<text x="70.2" y="98.3">PIP?03</text>
<text x="77.6" y="98.3">PIP?06</text>
<text x="85.4" y="98.3">PIP?09</text>
<text x="105.8" y="98.3">PIP?03</text>
<text x="113.2" y="98.3">PIP?06</text>
<text x="131.2" y="98.3">PIP?03</text>
<text x="138.6" y="98.3">PIP?06</text>
<text x="146.4" y="98.3">PIP?09</text>
<text x="166.9" y="98.3">PIP?03</text>
<text x="174.3" y="98.3">PIP?06</text>
<text x="179.6" y="98.3">PIP?08</text>
</g>
<text font-size="6" fill="#000080" x="47.3" y="57.8">PIQ?02</text>
<text font-size="4.6" fill="#000080" x="208" y="179.9">PROTIUM FEATHER V1.2 ESD</text>
<g font-size="2.3">
<text x="37.9" y="11.7">1</text>
<text x="110.7" y="11.7">2</text>
<text x="183.9" y="11.7">3</text>
<text x="256.8" y="11.7">4</text>
<text x="206.3" y="20.5">19</text>
<text x="206.3" y="23.1">20</text>
<text x="212.4" y="21.8">RA0</text>
<text x="230.1" y="21.8">RB0</text>
<text x="238" y="20.5">8</text>
<text x="238" y="23.1">9</text>
<text x="248.3" y="20.5">1</text>
<text x="253" y="21.8">ION</text>
<text x="268.4" y="21.8">NDRV</text>
<text x="278.7" y="20.5">15</text>
<text x="206.3" y="28.1">22</text>
<text x="206.5" y="25.6">21</text>
<text x="212.4" y="24.3">RA1</text>
<text x="212.4" y="26.9">RA2</text>
<text x="212.4" y="29.5">RA3</text>
<text x="230.1" y="26.9">RB2</text>
<text x="230.1" y="29.5">RB3</text>
<text x="230.2" y="24.3">RB1</text>
<text x="238" y="25.6">10</text>
<text x="238" y="28.1">11</text>
<text x="247" y="25.6">14</text>
<text x="253" y="26.9">UVIN</text>
<text x="267.4" y="29.5">BOOST</text>
<text x="271.8" y="26.9">TG</text>
<text x="278.7" y="25.6">27</text>
<text x="278.7" y="28.1">28</text>
<text x="3.9" y="33.3">A</text>
<text x="65.1" y="33.3">4</text>
<text x="70" y="34.6">IP+</text>
<text x="79" y="34.6">IP-</text>
<text x="85.5" y="33.3">5</text>
<text x="95.7" y="33.3">2</text>
<text x="105.9" y="33.3">3</text>
<text x="113.6" y="33.3">3</text>
<text x="123.7" y="33.3">2</text>
<text x="206.3" y="33.3">24</text>
<text x="206.5" y="30.8">23</text>
<text x="206.5" y="35.8">31</text>
<text x="212.4" y="32">RA4</text>
<text x="212.4" y="34.6">RA5</text>
<text x="230.1" y="32">RB4</text>
<text x="230.1" y="34.6">RB5</text>
<text x="238" y="30.8">14</text>
<text x="238" y="33.3">15</text>
<text x="238" y="35.8">16</text>
<text x="248.2" y="35.8">5</text>
<text x="248.2" y="30.8">6</text>
<text x="253" y="32">PGOOD</text>
<text x="271.4" y="32">SW</text>
<text x="271.7" y="34.6">BG</text>
<text x="278.7" y="33.3">19</text>
<text x="278.7" y="30.8">26</text>
<text x="291" y="33.3">A</text>
<text x="42.4" y="39.3" transform="rotate(-90 42.4 39.3)">2</text>
<text x="52.5" y="39.3" transform="rotate(-90 52.5 39.3)">2</text>
<text x="103.4" y="41.7" transform="rotate(-90 103.4 41.7)">1</text>
<text x="116" y="41.7" transform="rotate(-90 116 41.7)">1</text>
<text x="206.3" y="38.4">30</text>
<text x="212.4" y="39.6">RA7</text>
<text x="212.4" y="37.1">RA6</text>
<text x="224.5" y="37.1">RB6/PGC</text>
<text x="224.8" y="39.6">RB7/PGD</text>
<text x="238" y="38.4">17</text>
<text x="247.1" y="40.9">13</text>
<text x="253" y="37.1">VRNG</text>
<text x="267.1" y="39.6">BGRTN</text>
<text x="278.7" y="38.4">20</text>
<text x="71.6" y="44.6" transform="rotate(-90 71.6 44.6)">VCC</text>
<text x="76.7" y="44.6" transform="rotate(-90 76.7 44.6)">GND</text>
<text x="81.8" y="44.6" transform="rotate(-90 81.8 44.6)">VIOUT</text>
<text x="206.3" y="43.4">32</text>
<text x="206.4" y="46">35</text>
<text x="212.4" y="44.7">RC0</text>
<text x="212.4" y="47.2">RC1</text>
<text x="230" y="44.7">RD0</text>
<text x="230.1" y="47.2">RD1</text>
<text x="238" y="43.4">38</text>
<text x="238" y="46">39</text>
<text x="248.2" y="46">7</text>
<text x="253" y="47.2">MODE/SYNC SENSE-</text>
<text x="253" y="42.2">SHDN</text>
<text x="266.6" y="44.7">SENSE+</text>
<text x="278.7" y="46">21</text>
<text x="278.7" y="43.4">25</text>
<text x="42.4" y="51.9" transform="rotate(-90 42.4 51.9)">1</text>
<text x="52.5" y="51.9" transform="rotate(-90 52.5 51.9)">1</text>
<text x="70.4" y="49.3" transform="rotate(-90 70.4 49.3)">1</text>
<text x="75.4" y="49.5" transform="rotate(-90 75.4 49.5)">2</text>
<text x="80.5" y="49.4" transform="rotate(-90 80.5 49.4)">3</text>
<text x="206.3" y="48.5">36</text>
<text x="206.3" y="53.6">42</text>
<text x="206.4" y="51">37</text>
<text x="212.4" y="49.8">RC2</text>
<text x="212.4" y="52.3">RC3</text>
<text x="230" y="49.8">RD2</text>
<text x="230.1" y="52.3">RD3</text>
<text x="238" y="53.6">2</text>
<text x="238" y="48.5">40</text>
<text x="238" y="51">41</text>
<text x="247" y="51">10</text>
<text x="253" y="52.3">PLL/LPF</text>
<text x="270.5" y="52.3">VFB</text>
<text x="278.7" y="51">9</text>
<text x="47.4" y="57.1" transform="rotate(-90 47.4 57.1)">2</text>
<text x="206.3" y="58.6">44</text>
<text x="206.5" y="56.1">43</text>
<text x="212.4" y="54.8">RC4</text>
<text x="212.4" y="57.4">RC5</text>
<text x="212.4" y="59.9">RC6</text>
<text x="230" y="54.8">RD4</text>
<text x="230" y="57.4">RD5</text>
<text x="230" y="59.9">RD6</text>
<text x="238" y="56.1">3</text>
<text x="238" y="58.6">4</text>
<text x="247.1" y="56.1">11</text>
<text x="253" y="57.4">SS/TRACK</text>
<text x="269.9" y="57.4">VON</text>
<text x="278.7" y="56.1">4</text>
<text x="39.9" y="63.7">1</text>
<text x="207.6" y="61.2">1</text>
<text x="212.4" y="62.4">RC7</text>
<text x="230" y="62.4">RD7</text>
<text x="238" y="61.2">5</text>
<text x="247" y="63.7">16</text>
<text x="247" y="61.2">17</text>
<text x="253" y="65">EXTVCC</text>
<text x="253" y="62.4">INTVCC</text>
<text x="271.1" y="62.4">ITH</text>
<text x="278.7" y="61.2">8</text>
<text x="47.4" y="67.2" transform="rotate(-90 47.4 67.2)">3</text>
<text x="206.3" y="68.8">26</text>
<text x="206.4" y="66.2">25</text>
<text x="206.4" y="71.3">27</text>
<text x="212.4" y="67.5">RE0</text>
<text x="212.4" y="70">RE1</text>
<text x="231.1" y="67.5">NC</text>
<text x="231.1" y="70">NC</text>
<text x="238" y="66.2">12</text>
<text x="238" y="68.8">13</text>
<text x="238" y="71.3">33</text>
<text x="247.1" y="66.2">18</text>
<text x="253" y="67.5">DRVCC</text>
<text x="268.7" y="67.5">SGND</text>
<text x="278.7" y="66.2">12</text>
<text x="206.4" y="73.8">18</text>
<text x="212.4" y="75.1">RE3/MCLR/VPP</text>
<text x="212.4" y="72.6">RE2</text>
<text x="231.1" y="72.6">NC</text>
<text x="231.1" y="75.1">NC</text>
<text x="238" y="73.8">34</text>
<text x="4.1" y="81.4">B</text>
<text x="206.4" y="81.4">28</text>
<text x="207.5" y="78.9">7</text>
<text x="212.4" y="80.2">VDD</text>
<text x="212.4" y="82.7">VDD</text>
<text x="230.1" y="80.2">VSS</text>
<text x="230.1" y="82.7">VSS</text>
<text x="238" y="78.9">6</text>
<text x="238" y="81.4">29</text>
<text x="291.2" y="81.4">B</text>
<text x="65.2" y="97.6" transform="rotate(-90 65.2 97.6)">1</text>
<text x="67.8" y="97.7" transform="rotate(-90 67.8 97.7)">2</text>
<text x="70.4" y="97.7" transform="rotate(-90 70.4 97.7)">3</text>
<text x="72.9" y="97.7" transform="rotate(-90 72.9 97.7)">4</text>
<text x="75.4" y="97.7" transform="rotate(-90 75.4 97.7)">5</text>
<text x="78" y="97.7" transform="rotate(-90 78 97.7)">6</text>
<text x="80.5" y="97.7" transform="rotate(-90 80.5 97.7)">7</text>
<text x="83.1" y="97.7" transform="rotate(-90 83.1 97.7)">8</text>
<text x="85.6" y="97.7" transform="rotate(-90 85.6 97.7)">9</text>
<text x="88.1" y="98.8" transform="rotate(-90 88.1 98.8)">10</text>
<text x="100.8" y="97.6" transform="rotate(-90 100.8 97.6)">1</text>
<text x="103.4" y="97.7" transform="rotate(-90 103.4 97.7)">2</text>
<text x="105.9" y="97.7" transform="rotate(-90 105.9 97.7)">3</text>
<text x="108.4" y="97.7" transform="rotate(-90 108.4 97.7)">4</text>
<text x="111" y="97.7" transform="rotate(-90 111 97.7)">5</text>
<text x="113.5" y="97.7" transform="rotate(-90 113.5 97.7)">6</text>
<text x="126.2" y="97.6" transform="rotate(-90 126.2 97.6)">1</text>
<text x="128.8" y="97.7" transform="rotate(-90 128.8 97.7)">2</text>
<text x="131.4" y="97.7" transform="rotate(-90 131.4 97.7)">3</text>
<text x="133.9" y="97.7" transform="rotate(-90 133.9 97.7)">4</text>
<text x="136.4" y="97.7" transform="rotate(-90 136.4 97.7)">5</text>
<text x="139" y="97.7" transform="rotate(-90 139 97.7)">6</text>
<text x="141.5" y="97.7" transform="rotate(-90 141.5 97.7)">7</text>
<text x="144" y="97.7" transform="rotate(-90 144 97.7)">8</text>
<text x="146.6" y="97.7" transform="rotate(-90 146.6 97.7)">9</text>
<text x="149.1" y="98.8" transform="rotate(-90 149.1 98.8)">10</text>
<text x="161.8" y="97.6" transform="rotate(-90 161.8 97.6)">1</text>
<text x="164.3" y="97.7" transform="rotate(-90 164.3 97.7)">2</text>
<text x="166.9" y="97.7" transform="rotate(-90 166.9 97.7)">3</text>
<text x="169.4" y="97.7" transform="rotate(-90 169.4 97.7)">4</text>
<text x="172" y="97.7" transform="rotate(-90 172 97.7)">5</text>
<text x="174.5" y="97.7" transform="rotate(-90 174.5 97.7)">6</text>
<text x="177" y="97.7" transform="rotate(-90 177 97.7)">7</text>
<text x="179.6" y="97.7" transform="rotate(-90 179.6 97.7)">8</text>
<text x="24.5" y="111.9">10</text>
<text x="24.5" y="119.5">7</text>
<text x="24.5" y="117">8</text>
<text x="24.5" y="114.5">9</text>
<text x="24.5" y="124.6">5</text>
<text x="24.5" y="122.1">6</text>
<text x="4" y="129.7">C</text>
<text x="24.5" y="129.7">3</text>
<text x="24.5" y="127.1">4</text>
<text x="291.1" y="129.7">C</text>
<text x="24.5" y="132.2">2</text>
<text x="24.5" y="134.7">1</text>
<text x="24.5" y="147.4">8</text>
<text x="24.5" y="155.1">5</text>
<text x="24.5" y="152.6">6</text>
<text x="24.5" y="150">7</text>
<text x="24.5" y="160.2">3</text>
<text x="24.5" y="157.6">4</text>
<text x="24.5" y="165.2">1</text>
<text x="24.5" y="162.7">2</text>
<text x="4" y="177.9">D</text>
<text x="24.5" y="177.9">4</text>
<text x="201.6" y="177.9">Title</text>
<text x="291.1" y="177.9">D</text>
<text x="24.5" y="185.5">1</text>
<text x="24.5" y="183">2</text>
<text x="24.5" y="180.5">3</text>
<text x="201.6" y="185.5">Size</text>
<text x="214.4" y="185.5">Number</text>
<text x="265.2" y="185.5">Revision</text>
<text x="202.9" y="189.3">A4</text>
<text x="201.6" y="193.1">Date:</text>
<text x="201.6" y="195.7">File:</text>
<text x="213.1" y="193.1">10.09.2026</text>
<text x="213.1" y="195.7">C:\Users\..\PROTIUM-FEATHER-V1_2-EDSD.SchDoc</text>
<text x="252.5" y="193.1">Sheet of</text>
<text x="254.2" y="195.7">rawn By:</text>
<text x="37.9" y="199.5">1</text>
<text x="110.7" y="199.5">2</text>
<text x="183.9" y="199.5">3</text>
<text x="256.8" y="199.5">4</text>
</g>
<g font-size="2.3" fill="#000080">
<text x="12.3" y="18">Short circut and cutoff elements</text>
<text x="210.5" y="18">U?</text>
<text x="251.2" y="18">U?A</text>
<text x="68.3" y="30.8">U?</text>
<text x="98.5" y="30.5">Q?</text>
<text x="116.3" y="30.5">Q?</text>
<text x="44.4" y="42.4">R?</text>
<text x="54.6" y="42.4">R?</text>
<text x="50.7" y="60.9">Q?</text>
<text x="124.2" y="61.2">IRFP4468PBF:</text>
<text x="124.2" y="63.7">R_DSON=2,5mOhm</text>
<text x="124.2" y="66.2">V_DSS=100V</text>
<text x="124.2" y="68.8">I_D=290A</text>
<text x="251.2" y="71.3">LTC3810EG#PBF</text>
<text x="12.3" y="84">PCB Connectors</text>
<text x="63.2" y="89.1">P?</text>
<text x="73.3" y="89.1">Temp3-Press3-Synq</text>
<text x="98.8" y="89.1">P?</text>
<text x="111.5" y="89.1">ICSP</text>
<text x="124.2" y="89.1">P?</text>
<text x="129.2" y="89.1">Press2-On/Off-Buz-CHG</text>
<text x="159.8" y="89.1">P?</text>
<text x="172.5" y="89.1">I2C-RS232</text>
<text x="210.5" y="86.5">PIC18F46K22-I/PT</text>
<text x="17" y="120" transform="rotate(-90 17 120)">Interfaces</text>
<text x="17" y="137.8" transform="rotate(-90 17 137.8)">P?</text>
<text x="17" y="155.5" transform="rotate(-90 17 155.5)">VALVES</text>
<text x="17" y="168.2" transform="rotate(-90 17 168.2)">P?</text>
<text x="88.6" y="177.9">EVERYsignal HAS DIODE TO R103 and capacithor and to mcu?</text>
<text x="17" y="183.5" transform="rotate(-90 17 183.5)">S_VALVE</text>
<text x="17" y="188.6" transform="rotate(-90 17 188.6)">P?</text>
</g>
<g font-size="2.3" fill="#800000">
<text x="17.4" y="33.3">FC_OUT+</text>
<text x="126.7" y="33.3">DCDC_In+</text>
<text x="108.9" y="48.5">On/Offswitch</text>
<text x="17.4" y="63.7">Short Circut On/Off</text>
<text x="17.4" y="71.3">FC_OUT-</text>
<text x="35.3" y="111.9">PWR_TEMP_1</text>
<text x="100.8" y="112.4" transform="rotate(-90 100.8 112.4)">PROG_1</text>
<text x="103.4" y="112.4" transform="rotate(-90 103.4 112.4)">PROG_2</text>
<text x="105.9" y="112.4" transform="rotate(-90 105.9 112.4)">PROG_3</text>
<text x="108.4" y="112.4" transform="rotate(-90 108.4 112.4)">PROG_4</text>
<text x="111" y="112.4" transform="rotate(-90 111 112.4)">PROG_5</text>
<text x="133.9" y="112.4" transform="rotate(-90 133.9 112.4)">DIODE+</text>
<text x="136.4" y="112.4" transform="rotate(-90 136.4 112.4)">DIODE-</text>
<text x="35.3" y="114.5">PWR_LPS_FC_INPUT</text>
<text x="35.3" y="117">PWR_LPS_5V</text>
<text x="70.4" y="117.5" transform="rotate(-90 70.4 117.5)">DCDC P2_1</text>
<text x="78" y="115" transform="rotate(-90 78 115)">FC_OUT_5</text>
<text x="83.1" y="115" transform="rotate(-90 83.1 115)">FC_OUT_3</text>
<text x="88.1" y="115" transform="rotate(-90 88.1 115)">FC_OUT_4</text>
<text x="139" y="115" transform="rotate(-90 139 115)">ON/OFF _1</text>
<text x="141.5" y="115" transform="rotate(-90 141.5 115)">ON/OFF _2</text>
<text x="161.8" y="117.5" transform="rotate(-90 161.8 117.5)">COMM VCC</text>
<text x="164.3" y="117.5" transform="rotate(-90 164.3 117.5)">COMM SDA</text>
<text x="166.9" y="117.5" transform="rotate(-90 166.9 117.5)">COMM SCL</text>
<text x="179.6" y="117.5" transform="rotate(-90 179.6 117.5)">COMM GND</text>
<text x="35.3" y="124.6">PWR_FAN_PWM</text>
<text x="67.8" y="125.1" transform="rotate(-90 67.8 125.1)">PWM TO DAC IN_A1</text>
<text x="75.4" y="125.1" transform="rotate(-90 75.4 125.1)">PWM TO DAC VCC</text>
<text x="80.5" y="125.1" transform="rotate(-90 80.5 125.1)">PWM TO DAC GND</text>
<text x="144" y="125.1" transform="rotate(-90 144 125.1)">PWM TO DAC IN_B1</text>
<text x="146.6" y="130.2" transform="rotate(-90 146.6 130.2)">PWR_LPS_FC_OUTPUT</text>
<text x="35.3" y="132.2">PWR_LPS_GND</text>
<text x="35.3" y="134.7">PWR_TEMP_2</text>
<text x="35.3" y="147.4">PWR_MAIN_VALVE_1</text>
<text x="35.3" y="152.6">PWR_MAIN_VALVE_2</text>
<text x="35.3" y="157.6">PWR_PURGE_VALVE_1</text>
<text x="35.3" y="162.7">PWR_PURGE_VALVE_2</text>
<text x="35.3" y="183">PWR_FAN-</text>
<text x="35.3" y="185.5">PWR_FAN+</text>
</g>
<g font-size="1.9" fill="#000080">
<text x="91.1" y="25.8">x4 transisthor in parallel</text>
<text x="111.5" y="25.8">x4 transisthor in parallel</text>
<text x="73.3" y="30.8">ACS758LCB-100B</text>
<text x="50.5" y="66.3">x2 transisthor in parallel</text>
</g>
<g font-size="1.6" fill="#000080">
<text x="98.8" y="20.7">TotalR_DSON=0,65*2=1,3mOhm</text>
<text x="47.6" y="51.5" transform="rotate(-90 47.6 51.5)">0.1 Ohm5W</text>
<text x="57.8" y="51.5" transform="rotate(-90 57.8 51.5)">0.1 Ohm5W</text>
</g>
<g font-size="1.4" fill="#000080">
<text x="103.9" y="30.9">IRFP4468PBF</text>
<text x="121.6" y="30.9">IRFP4468PBF</text>
<text x="37.8" y="66.4">IRFP4468PBF</text>
</g>
<g font-size="1.1">
<text x="235.3" y="21.2">PIU?08</text>
<text x="235.3" y="56.8">PIU?03</text>
<text x="235.3" y="59.3">PIU?04</text>
</g>
</svg>
